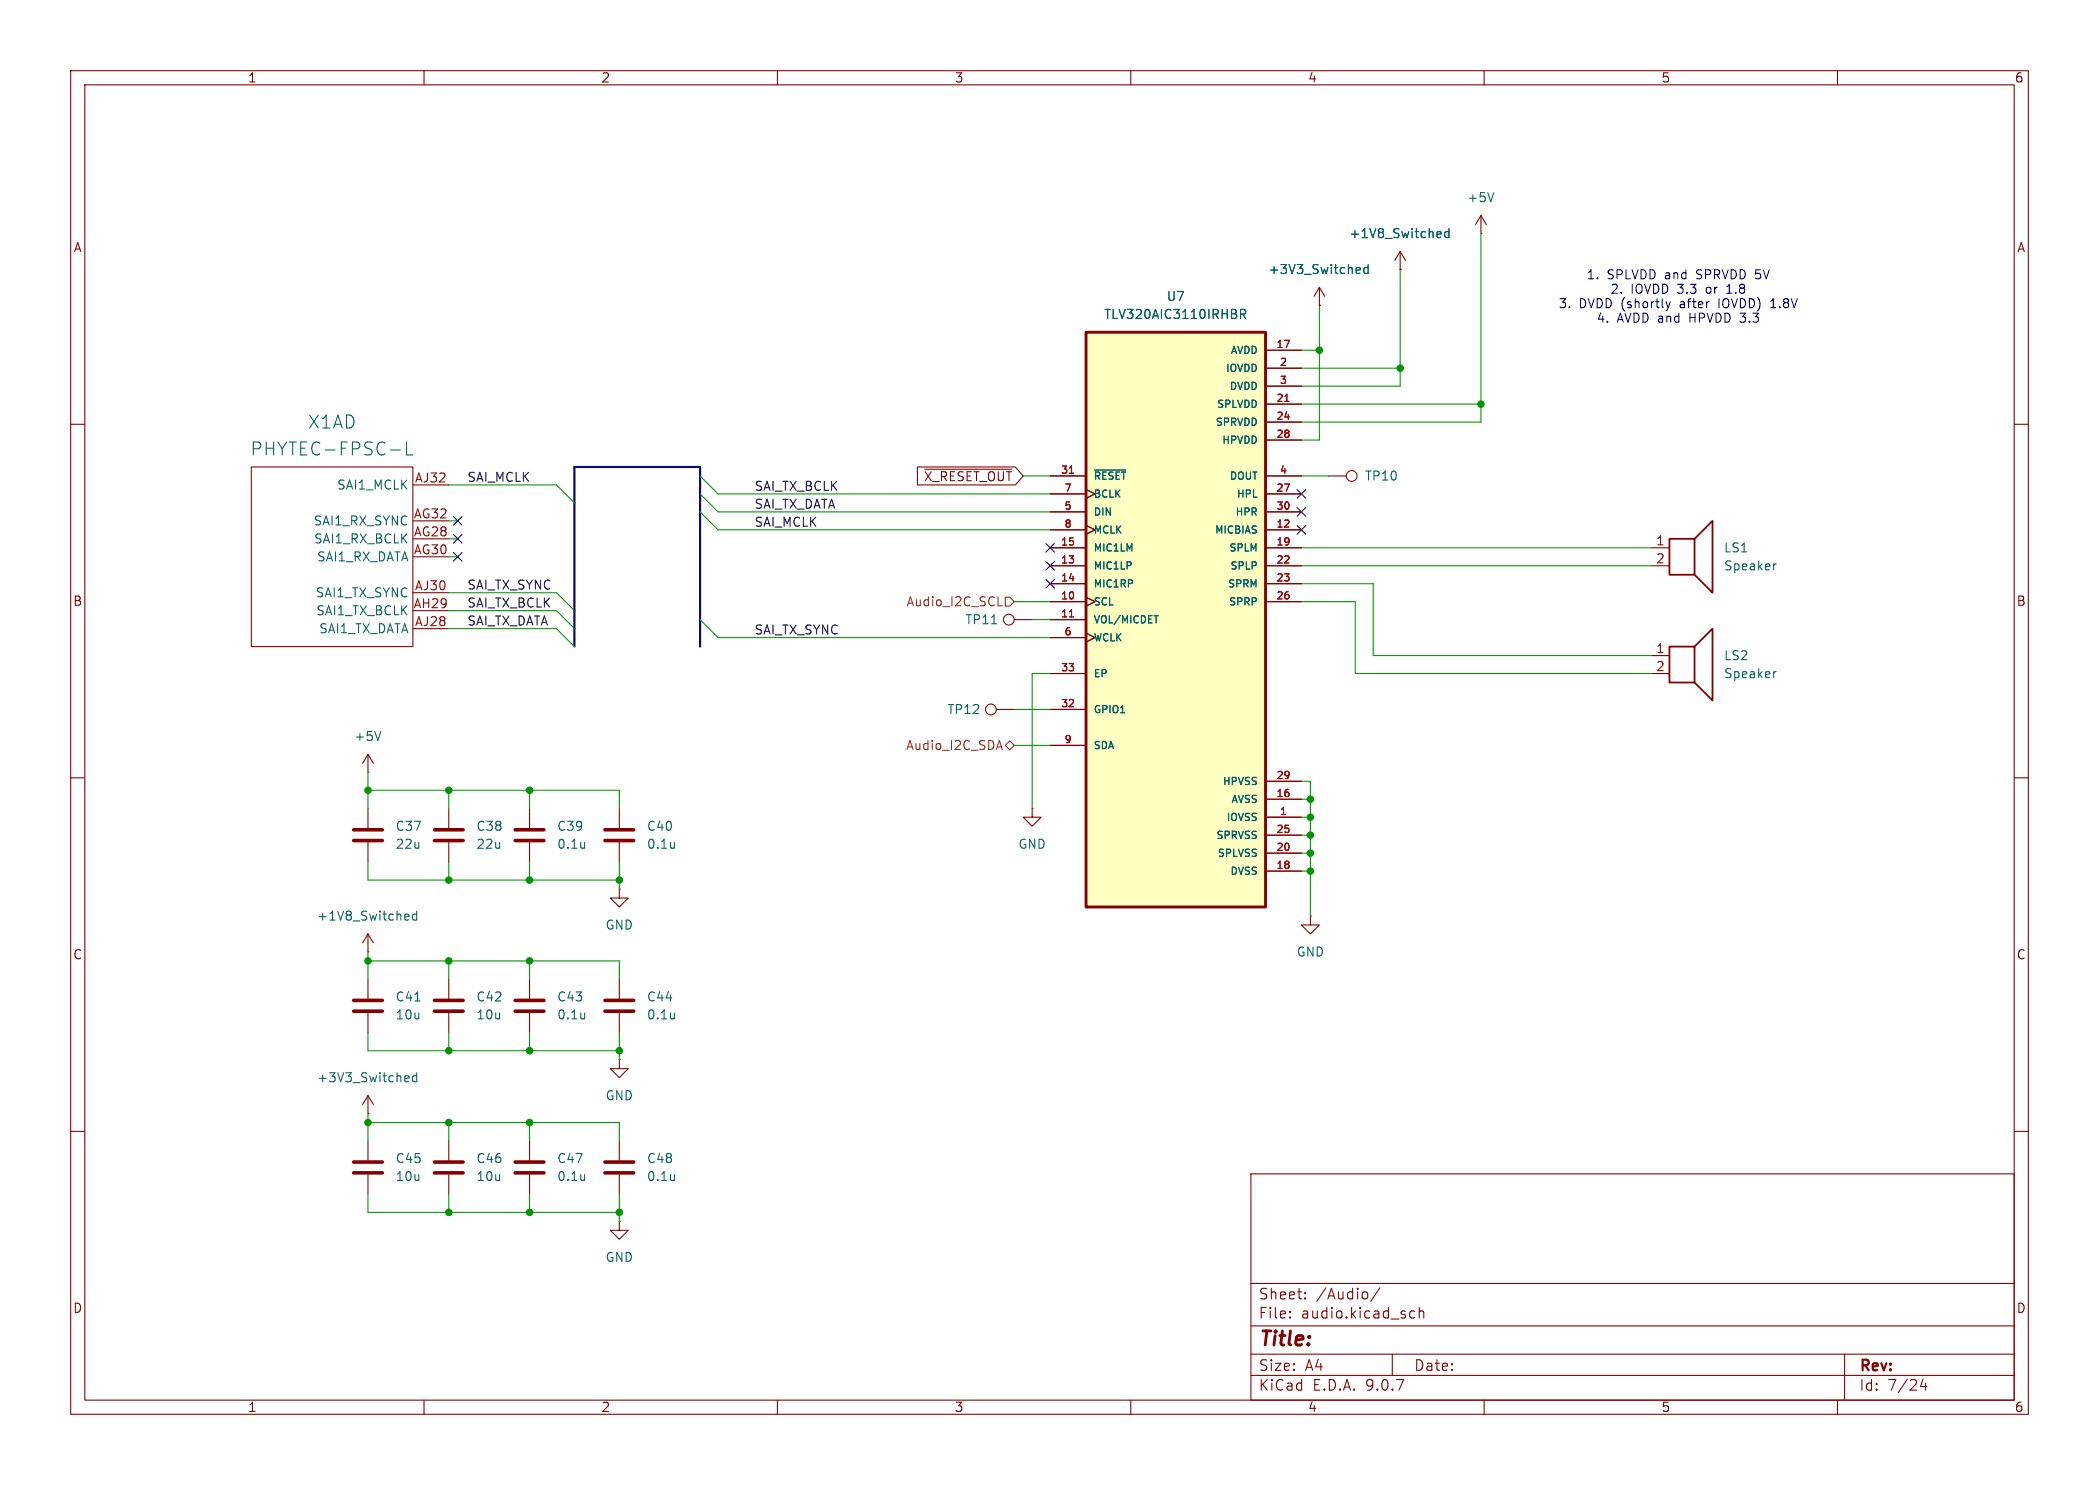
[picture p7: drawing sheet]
<svg xmlns="http://www.w3.org/2000/svg" width="297mm" height="210mm" viewBox="0 0 297 210" stroke-linecap="round" stroke-linejoin="round" font-family="sans-serif">
<g fill="none" stroke="#840000" stroke-width=".15">
<path d="M10 10h277v190h-277zM12 12h273v186h-273zM60 10v2M110 10v2M160 10v2M210 10v2M260 10v2M198.1 38.1h.1M198.1 35.6l-.7 1.2M198.1 35.6l.8 1.2M198.1 35.6v2.5M209.5 33h.1"/>
<path d="M209.5 30.5l-.7 1.3M209.5 30.5l.8 1.3M209.5 30.5v2.5M186.7 43.2h.1M186.7 40.6l-.8 1.3M186.7 40.6l.8 1.3M186.7 40.6v2.6M10 60h2M35.6 66h22.8v25.4h-22.8zM58.4 68.6h5.1M58.4 73.7h5.1M58.4 76.2h5.1"/>
<path d="M58.4 78.7h5.1M188 67.3h2.5M233.7 77.5h2.5M285 60h2M58.4 83.8h5.1M58.4 86.4h5.1M58.4 88.9h5.1M143.5 87.6h2.5M233.7 92.7h2.5M233.7 95.3h2.5M233.7 80h2.5M10 110h2"/>
<path d="M52.1 109.2h.1M52.1 106.7v2.5M52.1 114.3v2.8M52.1 119.1v2.8M52.1 106.7l-.8 1.3M52.1 106.7l.7 1.3M63.5 114.3v2.8M63.5 119.1v2.8M74.9 114.3v2.8M74.9 119.1v2.8M87.6 114.3v2.8M87.6 119.1v2.8"/>
<path d="M141 100.3h2.5M146 114.3v1.3h1.3l-1.3 1.2-1.2-1.2h1.2M146 114.3h.1M285 110h2M52.1 134.6h.1M52.1 132.1l-.8 1.3M52.1 132.1l.7 1.3M52.1 132.1v2.5M52.1 138.4v2.8M63.5 138.4v2.8M74.9 138.4v2.8M87.6 125.7v1.3h1.3l-1.3 1.3-1.2-1.3h1.2"/>
<path d="M87.6 125.7h.1M87.6 138.4v2.8M185.4 129.5v1.3h1.3l-1.3 1.3-1.3-1.3h1.3M185.4 129.5h.1M52.1 157.5h.1M52.1 143.3v2.8M52.1 154.9v2.6M52.1 154.9l-.8 1.3M52.1 154.9l.7 1.3M63.5 143.3v2.8M74.9 143.3v2.8M87.6 149.9v1.2h1.3l-1.3 1.3-1.2-1.3h1.2"/>
<path d="M87.6 149.9h.1M87.6 143.3v2.8M10 160h2M52.1 161.3v2.8M52.1 166.1v2.8M63.5 161.3v2.8M63.5 166.1v2.8M74.9 161.3v2.8M74.9 166.1v2.8M87.6 172.7v1.3h1.3l-1.3 1.3-1.2-1.3h1.2M87.6 172.7h.1M87.6 161.3v2.8"/>
<path d="M87.6 166.1v2.8M177 166h108v32h-108zM285 160h2M60 198v2M110 198v2M160 198v2M177 194.5h108M177 191.5h108M177 187.5h108M177 181.5h108M182.5 186.3h.1l-.1 .1M182.5 186.3v.1"/>
<path d="M182.5 185.5v.1M182.5 185.5h.1l-.1 .1M184.7 183.6v.1M184.7 183.6h-.1l.1 .1M184.7 182.8v.1M184.7 182.8h-.1l.1 .1M193.5 182.8v.2v.6M195.2 182.1l-1.2 2M197 191.5v3M199.6 186.3l.1 .1 .5-.1M199.6 185.5l.1-.1 .5 .1M200.8 185.5a.37 .37 0 0 1 .7 .1v.8"/>
<path d="M200.8 184.9v1.5M210 198v2M260 198v2M261 191.5v6.5M272.1 195l-.4 1.1h1M272.5 195.6v1"/>
<circle cx="191.3" cy="67.3" r=".76"/>
<circle cx="142.7" cy="87.6" r=".76"/>
<circle cx="140.2" cy="100.3" r=".76"/>
</g>
<g fill="none" stroke="#840000" stroke-width=".51">
<path d="M50 117.3h4.1M50 118.9h4.1M61.5 117.3h4M61.5 118.9h4M72.9 117.3h4.1M72.9 118.9h4.1M85.6 117.3h4.1M85.6 118.9h4.1M50 141.5h4.1M50 143h4.1M61.5 141.5h4M61.5 143h4"/>
<path d="M72.9 141.5h4.1M72.9 143h4.1M85.6 141.5h4.1M85.6 143h4.1M50 164.3h4.1M50 165.9h4.1M61.5 164.3h4M61.5 165.9h4M72.9 164.3h4.1M72.9 165.9h4.1M85.6 164.3h4.1M85.6 165.9h4.1"/>
</g>
<g fill="none" stroke="#006464" stroke-width=".15">
<path d="M192.1 37.8l.3 .1 .1 .2-.6 .2M192.4 38.6l-.3 .1M193.6 37.9l-.4-.1-.2 .3v.3l.1 .2h.5M193.6 37.4v1.3M203.5 32.8h.4v.3l-.6 .1M203.9 33.5l-.4 .1M205 32.8h-.3l-.3 .2v.4l.1 .1h.5M205 32.3v1.3M211.4 27.2l-.5 1.3M55.3 63.6h1.4M57.5 62.5v1.8h.9M251.3 79.7l-.3 .2"/>
<path d="M140.3 88.2h.7M251.3 95l-.3 .1M53.9 103.4l-.4 1.3M82.7 119.1v.9M82.7 119.8v.1M95.4 119.1v.9M95.4 119.8v.1M57.5 129.3h.3l.1 .3-.6 .1M57.8 130.1h-.3M59 129.3h-.4l-.2 .2v.4l.1 .2h.5M59 128.8v1.3M57.5 152.1l.3 .1 .1 .2-.6 .2"/>
<path d="M57.8 152.9l-.3 .1M58.7 141.5h.7M59 151.7v1.3M59 152.2l-.4-.1-.2 .3v.3l.1 .2h.5M82.7 143.2v.9M82.7 144h.1M95.4 143.2v.9M95.4 144h.1M82.7 166.1v.8M82.7 166.8v.1M95.4 166.1v.8M95.4 166.8v.1"/>
</g>
<path d="M236.2 76.2h3.6v5.1h-3.6zM239.8 76.2l2.5-2.5v10.1l-2.5-2.5M236.2 91.4h3.6v5.1h-3.6zM239.8 91.4l2.5-2.5v10.2l-2.5-2.6" fill="none" stroke="#840000" stroke-width=".25"/>
<path d="M153.7 47h25.4v81.3h-25.4z" fill="#ffffc2"/>
<path d="M153.7 47h25.4v81.3h-25.4z" fill="none" stroke="#840000" stroke-width=".41"/>
<g fill="none" stroke="#840000" stroke-width=".15">
<path d="M198.1 38.1h.1M179.1 49.5h5M179.1 52.1h5M179.1 54.6h5M179.1 57.2h5M179.1 59.7h5M186.7 43.2h.1M129.8 66h13.9l1.1 1.3-1.1 1.3h-13.9zM130.9 66.4h12.2M148.6 67.3h5.1M148.6 69.9h5.1M148.6 72.4h5.1"/>
<path d="M148.6 74.9h5.1M148.6 77.5h5.1M153.7 69.2l1.2 .7-1.2 .6M153.7 74.3l1.2 .6-1.2 .7M179.1 67.3h5M179.1 69.9h5M179.1 72.4h5M179.1 74.9h5M179.1 77.5h5M179.1 62.2h5M148.6 80h5.1M148.6 82.6h5.1"/>
<path d="M148.6 85.1h5.1M148.6 87.6h5.1M148.6 90.2h5.1M148.6 95.3h5.1M153.7 84.5l1.2 .6-1.2 .6M153.7 89.5l1.2 .7-1.2 .6M179.1 80h5M179.1 82.6h5M179.1 85.1h5M148.6 100.3h5.1M148.6 105.4h5.1M179.1 110.5h5"/>
<path d="M179.1 113h5M179.1 115.6h5M179.1 118.1h5M179.1 120.7h5M179.1 123.2h5"/>
</g>
<path d="M192.1 37.8l.3 .1 .1 .2-.6 .2M192.4 38.6l-.3 .1M193.6 37.9l-.4-.1-.2 .3v.3l.1 .2h.5M193.6 37.4v1.3M203.5 32.8h.4v.3l-.6 .1M203.9 33.5l-.4 .1M205 32.8h-.3l-.3 .2v.4l.1 .1h.5M205 32.3v1.3M175.5 44.4h.6l.2-.2-.1-.3-.2-.1h-.5v1.2M175.8 44.4l.5 .6M154.9 66.5h4.4M163.3 87.1h.6" fill="none" stroke="#006464" stroke-width=".15"/>
<path d="M181.8 56.8h.6M151.3 66.9h.6M151.3 87.2h.6" fill="none" stroke="#a90000" stroke-width=".15"/>
<path d="M141.2 85.7h.6M142.2 84.5h.7l.6 .6-.6 .6h-.7zM141.1 105.6h.6M141.4 104.7l.4 1.3M142.2 105.4l.7-.6 .6 .6-.6 .6z" fill="none" stroke="#725600" stroke-width=".15"/>
<path d="M81.3 91.4v-25.4h17.8v25.4" fill="none" stroke="#000084" stroke-width=".3"/>
<g fill="none" stroke="#009600" stroke-width=".15">
<path d="M198.1 38.1v16.5h-14M209.5 33v26.7h-25.4M184.1 49.5h2.6M184.1 52.1h14M184.1 57.2h25.4M186.7 43.2v19h-2.6M63.5 78.7h1.3M63.5 68.6h15.2l2.6 2.5M63.5 73.7h1.3M63.5 76.2h1.3M99.1 72.4l2.5 2.5h47M99.1 69.9l2.5 2.5h47"/>
<path d="M99.1 67.3l2.5 2.6h47M144.8 67.3h3.8M184.1 67.3h3.9M184.1 77.5h49.6M63.5 83.8h15.2l2.6 2.6M63.5 86.4h15.2l2.6 2.5M63.5 88.9h15.2l2.6 2.5M99.1 87.6l2.5 2.6h47M143.5 85.1h5.1M146 87.6h2.6M148.6 95.3h-2.6v19M184.1 85.1h7.7v10.2h41.9"/>
<path d="M184.1 82.6h10.2v10.1h39.4M184.1 80h49.6M52.1 109.2v5.1M52.1 111.8h35.5v2.5M63.5 111.8v2.5M74.9 111.8v2.5M143.5 105.4h5.1M143.5 100.3h5.1M184.1 115.6h1.3M184.1 110.5h1.3v19M184.1 118.1h1.3M184.1 113h1.3"/>
<path d="M52.1 121.9v2.6h35.5M52.1 134.6v3.8M52.1 135.9h35.5v2.5M63.5 121.9v2.6M63.5 135.9v2.5M74.9 121.9v2.6M74.9 135.9v2.5M87.6 121.9v3.8M184.1 123.2h1.3M184.1 120.7h1.3M52.1 146.1v2.5h35.5M52.1 157.5v3.8"/>
<path d="M52.1 158.8h35.5v2.5M63.5 146.1v2.5M63.5 158.8v2.5M74.9 146.1v2.5M74.9 158.8v2.5M87.6 146.1v3.8M52.1 168.9v2.6h35.5M63.5 168.9v2.6M74.9 168.9v2.6M87.6 168.9v3.8"/>
</g>
<g fill="none" stroke="#000084" stroke-width=".15">
<path d="M64.2 75.6l1.2 1.2M64.2 78.1l1.2 1.2M64.2 73.1l1.2 1.2M65.4 75.6l-1.2 1.2M65.4 78.1l-1.2 1.2M65.4 73.1l-1.2 1.2M148 76.9l1.2 1.2M148 79.4l1.2 1.2M149.2 76.9l-1.2 1.2M149.2 79.4l-1.2 1.2M183.5 71.8l1.3 1.2M183.5 69.2l1.3 1.3"/>
<path d="M183.5 74.3l1.3 1.2M184.8 71.8l-1.3 1.2M184.8 69.2l-1.3 1.3M184.8 74.3l-1.3 1.2M148 81.9l1.2 1.3M149.2 81.9l-1.2 1.3"/>
</g>
<path d="M235.7 42.7l.3 .8M236 43.5l-.1 .4M236.3 42.7l-.3 .8M244.3 41.5h.7M244.4 40.5l-.1 .1M250.6 43.5h.7M250.8 42.4l-.2 .2" fill="none" stroke="#0000c2" stroke-width=".15"/>
<g fill="#009600" stroke="#009600" stroke-width=".15">
<circle cx="209.5" cy="57.2" r=".46"/>
<circle cx="198.1" cy="52.1" r=".46"/>
<circle cx="185.4" cy="115.6" r=".46"/>
<circle cx="185.4" cy="113" r=".46"/>
<circle cx="186.7" cy="49.5" r=".46"/>
<circle cx="52.1" cy="158.8" r=".46"/>
<circle cx="63.5" cy="158.8" r=".46"/>
<circle cx="87.6" cy="171.5" r=".46"/>
<circle cx="74.9" cy="171.5" r=".46"/>
<circle cx="74.9" cy="158.8" r=".46"/>
<circle cx="63.5" cy="148.6" r=".46"/>
<circle cx="87.6" cy="148.6" r=".46"/>
<circle cx="74.9" cy="148.6" r=".46"/>
<circle cx="63.5" cy="171.5" r=".46"/>
<circle cx="52.1" cy="111.8" r=".46"/>
<circle cx="63.5" cy="111.8" r=".46"/>
<circle cx="74.9" cy="111.8" r=".46"/>
<circle cx="87.6" cy="124.5" r=".46"/>
<circle cx="185.4" cy="120.7" r=".46"/>
<circle cx="185.4" cy="123.2" r=".46"/>
<circle cx="185.4" cy="118.1" r=".46"/>
<circle cx="63.5" cy="124.5" r=".46"/>
<circle cx="63.5" cy="135.9" r=".46"/>
<circle cx="74.9" cy="135.9" r=".46"/>
<circle cx="52.1" cy="135.9" r=".46"/>
<circle cx="74.9" cy="124.5" r=".46"/>
</g>
<text font-size="2.8" fill="#840000" x="178" y="190.9">Title:</text>
<g font-size="2.5" fill="#006464">
<text x="35.4" y="64.6">PHYTEC-FPSC-L</text>
<text x="43.5" y="60.8">X1AD</text>
</g>
<g font-size="2.1" fill="#840000">
<text x="178" y="184">Sheet:</text>
<text x="186.2" y="184">/Audio/</text>
<text x="178" y="186.7">File:</text>
<text x="184.1" y="186.7">audio.kicad_sch</text>
<text x="178" y="196.9">KiCad</text>
<text x="178" y="194.1">Size:</text>
<text x="184.7" y="194.1">A4</text>
<text x="185.7" y="196.9">E.D.A.</text>
<text x="193.3" y="196.9">9.0.7</text>
<text x="200" y="194.1">Date:</text>
<text x="263" y="194.3">Rev:</text>
<text x="263" y="196.9">Id:</text>
<text x="267.1" y="196.9">7/24</text>
</g>
<g font-size="1.8" fill="#840000">
<text x="35" y="11.9">1</text>
<text x="85" y="11.9">2</text>
<text x="135" y="11.9">3</text>
<text x="185" y="11.9">4</text>
<text x="235" y="11.9">5</text>
<text x="285" y="11.9">6</text>
<text x="10.3" y="35.9">A</text>
<text x="285.3" y="35.9">A</text>
<text x="130.6" y="68.3">~{X_RESET_OUT}</text>
<text x="10.3" y="85.9">B</text>
<text x="285.3" y="85.9">B</text>
<text x="10.3" y="135.9">C</text>
<text x="285.3" y="135.9">C</text>
<text x="10.3" y="185.9">D</text>
<text x="285.3" y="185.9">D</text>
<text x="35" y="199.9">1</text>
<text x="85" y="199.9">2</text>
<text x="135" y="199.9">3</text>
<text x="185" y="199.9">4</text>
<text x="235" y="199.9">5</text>
<text x="285" y="199.9">6</text>
</g>
<g font-size="1.8" fill="#006464">
<text x="207.5" y="28.8">+5V</text>
<text x="190.8" y="33.9">+1V8_Switched</text>
<text x="179.4" y="39">+3V3_Switched</text>
<text x="156.1" y="45.3">TLV320AIC3110IRHBR</text>
<text x="165" y="42.8">U7</text>
<text x="47.6" y="69.4">SAI1_MCLK</text>
<text x="193" y="68.2">TP10</text>
<text x="44.3" y="74.5">SAI1_RX_SYNC</text>
<text x="44.3" y="77.1">SAI1_RX_BCLK</text>
<text x="44.8" y="79.6">SAI1_RX_DATA</text>
<text x="243.8" y="78.3">LS1</text>
<text x="243.8" y="80.9">Speaker</text>
<text x="44.6" y="84.7">SAI1_TX_SYNC</text>
<text x="44.6" y="87.2">SAI1_TX_BCLK</text>
<text x="45.1" y="89.8">SAI1_TX_DATA</text>
<text x="136.5" y="88.5">TP11</text>
<text x="243.8" y="93.6">LS2</text>
<text x="134" y="101.2">TP12</text>
<text x="243.8" y="96.1">Speaker</text>
<text x="50" y="105">+5V</text>
<text x="55.9" y="117.7">C37</text>
<text x="67.3" y="117.7">C38</text>
<text x="78.7" y="117.7">C39</text>
<text x="91.4" y="117.7">C40</text>
<text x="55.9" y="120.2">22u</text>
<text x="67.3" y="120.2">22u</text>
<text x="78.7" y="120.2">0.1u</text>
<text x="91.4" y="120.2">0.1u</text>
<text x="144" y="120.2">GND</text>
<text x="44.8" y="130.4">+1V8_Switched</text>
<text x="85.6" y="131.7">GND</text>
<text x="183.4" y="135.5">GND</text>
<text x="55.9" y="141.8">C41</text>
<text x="67.3" y="141.8">C42</text>
<text x="78.7" y="141.8">C43</text>
<text x="91.4" y="141.8">C44</text>
<text x="55.9" y="144.4">10u</text>
<text x="67.3" y="144.4">10u</text>
<text x="78.7" y="144.4">0.1u</text>
<text x="91.4" y="144.4">0.1u</text>
<text x="44.8" y="153.3">+3V3_Switched</text>
<text x="85.6" y="155.8">GND</text>
<text x="55.9" y="164.7">C45</text>
<text x="55.9" y="167.2">10u</text>
<text x="67.3" y="164.7">C46</text>
<text x="67.3" y="167.2">10u</text>
<text x="78.7" y="164.7">C47</text>
<text x="78.7" y="167.2">0.1u</text>
<text x="91.4" y="164.7">C48</text>
<text x="91.4" y="167.2">0.1u</text>
<text x="85.6" y="178.7">GND</text>
</g>
<g font-size="1.8" fill="#0000c2">
<text x="224.4" y="39.7">1.</text>
<text x="227.4" y="39.7">SPLVDD and</text>
<text x="227.8" y="41.8">2.</text>
<text x="230.8" y="41.8">IOVDD 3.3</text>
<text x="240.3" y="39.7">SPRVDD 5V</text>
<text x="241.7" y="41.8">or</text>
<text x="244.8" y="41.8">1.8</text>
<text x="220.5" y="43.8">3.</text>
<text x="223.4" y="43.8">DVDD (shortly</text>
<text x="225.8" y="45.8">4.</text>
<text x="228.8" y="45.8">AVDD and</text>
<text x="238" y="43.8">after</text>
<text x="239.3" y="45.8">HPVDD 3.3</text>
<text x="243.6" y="43.8">IOVDD)</text>
<text x="251.2" y="43.8">1.8V</text>
</g>
<g font-size="1.8" fill="#a90000">
<text x="58.6" y="68.3">AJ32</text>
<text x="58.5" y="73.4">AG32</text>
<text x="58.5" y="75.9">AG28</text>
<text x="234.2" y="77.2">1</text>
<text x="58.5" y="78.5">AG30</text>
<text x="58.6" y="83.6">AJ30</text>
<text x="234.2" y="79.8">2</text>
<text x="58.4" y="86.1">AH29</text>
<text x="58.6" y="88.6">AJ28</text>
<text x="234.2" y="92.5">1</text>
<text x="234.2" y="95">2</text>
</g>
<g font-size="1.8" fill="#0f0f0f">
<text x="66" y="68.2">SAI_MCLK</text>
<text x="106.7" y="69.5">SAI_TX_BCLK</text>
<text x="106.7" y="74.6">SAI_MCLK</text>
<text x="106.7" y="72">SAI_TX_DATA</text>
<text x="66" y="83.5">SAI_TX_SYNC</text>
<text x="66" y="86">SAI_TX_BCLK</text>
<text x="66" y="88.6">SAI_TX_DATA</text>
<text x="106.7" y="89.8">SAI_TX_SYNC</text>
</g>
<g font-size="1.8" fill="#725600">
<text x="128.2" y="86">Audio_I2C_SCL</text>
<text x="128.1" y="106.3">Audio_I2C_SDA</text>
</g>
<g font-size="1.4" fill="#006464">
<text x="173.3" y="52.8">IOVDD</text>
<text x="174" y="50.3">AVDD</text>
<text x="172.1" y="57.9">SPLVDD</text>
<text x="173.9" y="55.3">DVDD</text>
<text x="171.9" y="60.4">SPRVDD</text>
<text x="172.8" y="63">HPVDD</text>
<text x="154.7" y="68">~{RESET}</text>
<text x="154.7" y="70.6">BCLK</text>
<text x="173.9" y="68">DOUT</text>
<text x="174.9" y="70.6">HPL</text>
<text x="154.7" y="73.1">DIN</text>
<text x="154.7" y="75.7">MCLK</text>
<text x="171.8" y="75.7">MICBIAS</text>
<text x="174.7" y="73.1">HPR</text>
<text x="154.7" y="78.2">MIC1LM</text>
<text x="154.7" y="80.7">MIC1LP</text>
<text x="154.7" y="83.3">MIC1RP</text>
<text x="173.6" y="83.3">SPRM</text>
<text x="173.8" y="78.2">SPLM</text>
<text x="174" y="80.7">SPLP</text>
<text x="154.7" y="85.8">SCL</text>
<text x="154.7" y="88.4">VOL/MICDET</text>
<text x="173.8" y="85.8">SPRP</text>
<text x="154.7" y="90.9">WCLK</text>
<text x="154.7" y="96">EP</text>
<text x="154.7" y="101.1">GPIO1</text>
<text x="154.7" y="106.1">SDA</text>
<text x="172.9" y="111.2">HPVSS</text>
<text x="174.1" y="113.8">AVSS</text>
<text x="172" y="118.8">SPRVSS</text>
<text x="173.4" y="116.3">IOVSS</text>
<text x="172.2" y="121.4">SPLVSS</text>
<text x="174" y="123.9">DVSS</text>
</g>
<g font-size="1.4" fill="#a90000">
<text x="180.5" y="49.3">17</text>
<text x="181" y="51.8">2</text>
<text x="180.5" y="56.9">21</text>
<text x="180.5" y="59.4">24</text>
<text x="181" y="54.4">3</text>
<text x="180.5" y="62">28</text>
<text x="150" y="67.1">31</text>
<text x="150.5" y="69.6">7</text>
<text x="180.5" y="69.6">27</text>
<text x="181" y="67.1">4</text>
<text x="150" y="77.2">15</text>
<text x="150.5" y="72.1">5</text>
<text x="150.5" y="74.7">8</text>
<text x="180.5" y="72.1">30</text>
<text x="180.5" y="74.7">12</text>
<text x="180.5" y="77.2">19</text>
<text x="150" y="79.8">13</text>
<text x="150" y="82.3">14</text>
<text x="180.5" y="79.8">22</text>
<text x="180.5" y="82.3">23</text>
<text x="150" y="84.8">10</text>
<text x="150" y="87.4">11</text>
<text x="150.5" y="89.9">6</text>
<text x="180.5" y="84.8">26</text>
<text x="150" y="95">33</text>
<text x="150" y="100.1">32</text>
<text x="150.5" y="105.2">9</text>
<text x="180.5" y="110.2">29</text>
<text x="180.5" y="112.8">16</text>
<text x="180.5" y="117.9">25</text>
<text x="181" y="115.3">1</text>
<text x="180.5" y="120.4">20</text>
<text x="180.5" y="122.9">18</text>
</g>
</svg>
